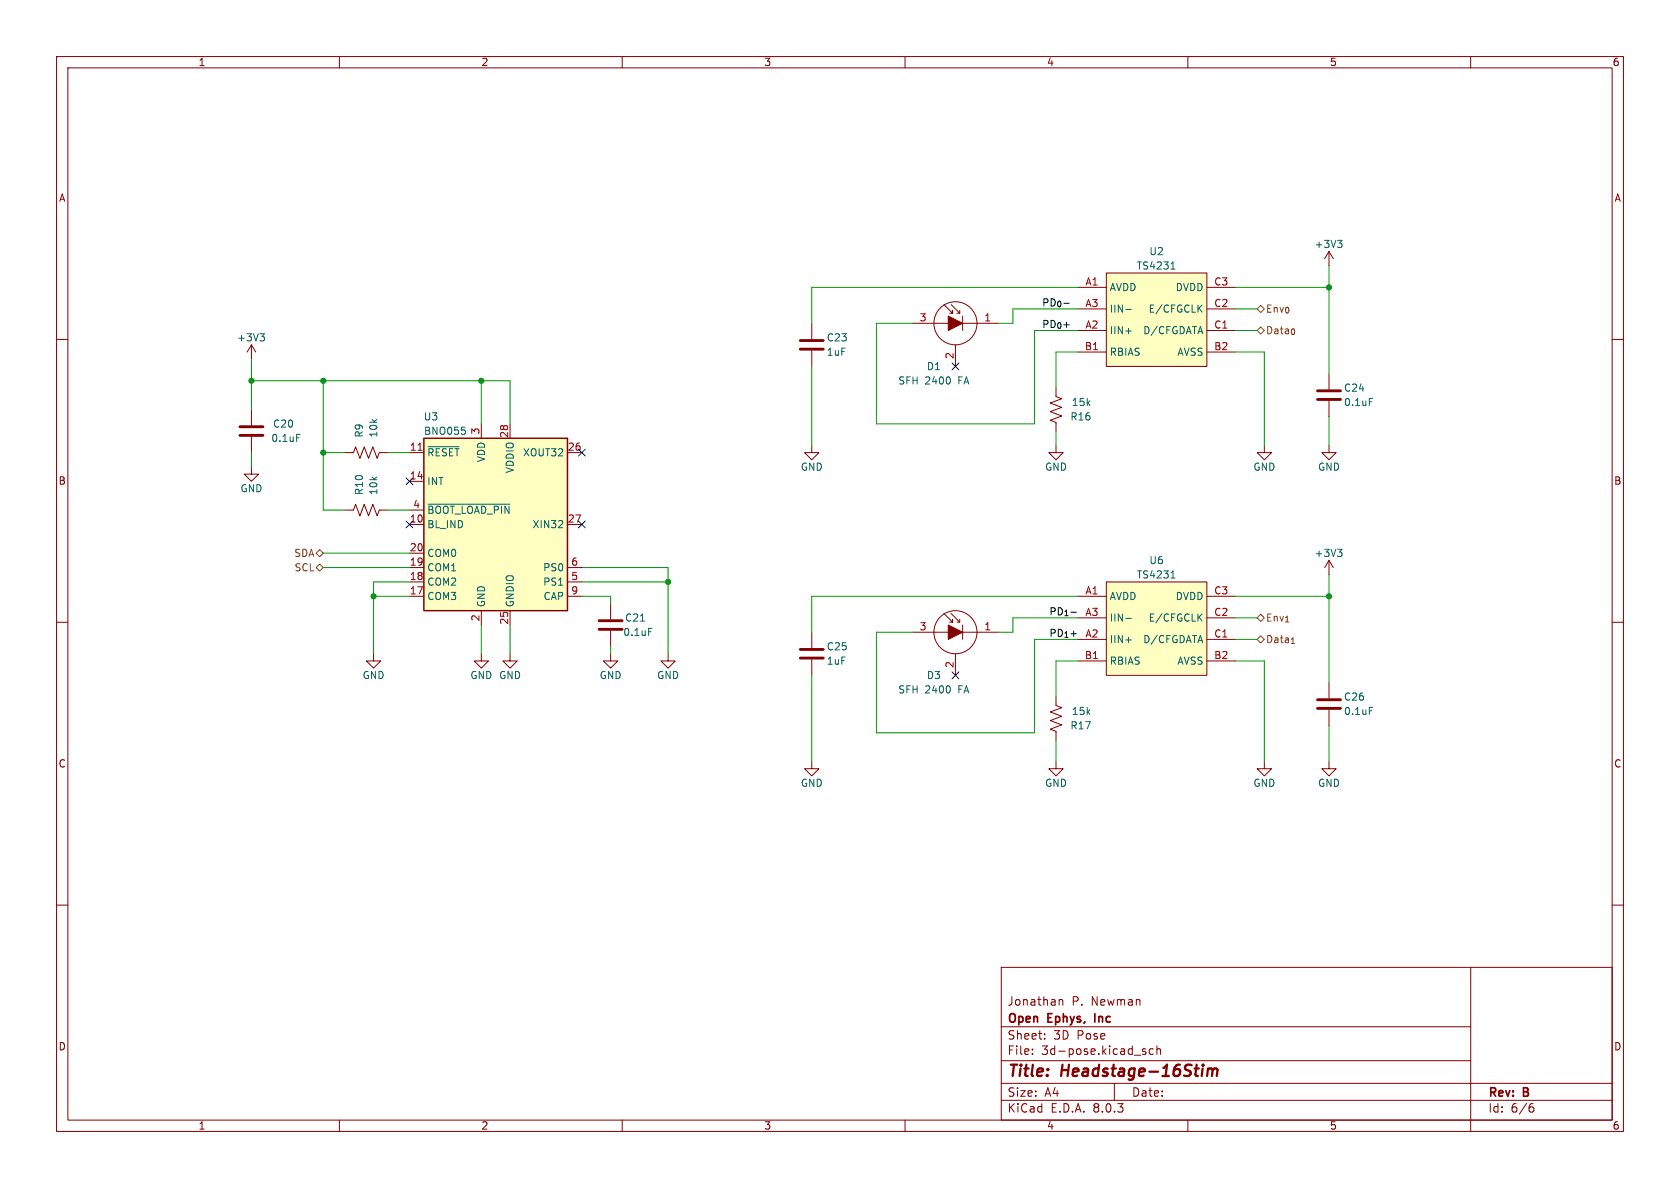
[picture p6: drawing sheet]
<svg xmlns="http://www.w3.org/2000/svg" width="297mm" height="210mm" viewBox="0 0 297 210" stroke-linecap="round" stroke-linejoin="round" font-family="sans-serif">
<g fill="none" stroke="#840000" stroke-width=".18">
<path d="M10 10h277v190h-277zM12 12h273v186h-273zM60 10v2M110 10v2M160 10v2M210 10v2M260 10v2M10 60h2M285 60h2M186.7 78.7v1.3h1.3l-1.3 1.3-1.3-1.3h1.3M223.5 78.7v1.3h1.3l-1.3 1.3-1.3-1.3h1.3M234.9 78.7v1.3h1.3l-1.3 1.3-1.2-1.3h1.2"/>
<path d="M234.9 66v2.8M234.9 70.9v2.8M10 110h2M285 110h2M10 160h2M285 160h2M177 171h108v27h-108zM187.2 176.7v1M187.2 176.8l.3-.1 .3 .1 .1 .9M260 171v29M60 198v2M110 198v2"/>
<path d="M160 198v2M177 194.5h108M177 191.5h108M177 187.5h83M177 181.5h83M182.5 186.3v.1M182.5 185.5v.1M184.7 183.6v.1M184.7 182.8v.1M197 191.5v3M202 185.8l.5 .2 .1 .2-.2 .2-.4-.1M202 185.5h.5"/>
<path d="M203.9 185.5l-.4-.1-.3 .3v.4l.1 .2h.6M204.5 185.5l.2-.1 .4 .1 .1 .9M204.5 184.9v1.5M210 198v2M270.6 195.7h.3l.3 .3-.1 .5-.5 .1M271 195.1l-.4 .1"/>
</g>
<path d="M213.5 189.1a.49 .49 0 0 1 .9 .1M213.6 188.9l-.2 1.3M214.4 189.2a.5 .5 0 0 1 .8-.2l-.1 1.2M214.4 189.2l-.1 1" fill="none" stroke="#840000" stroke-width=".4"/>
<path d="M193.6 179.2v1.5" fill="none" stroke="#840000" stroke-width=".3"/>
<path d="M232.9 69.1h4.1M232.9 70.6h4.1" fill="none" stroke="#840000" stroke-width=".51"/>
<path d="M242.1 70.4h.6" fill="none" stroke="#006464" stroke-width=".18"/>
<path d="M74.9 77.5h25.4v30.5h-25.4z" fill="#ffffc2"/>
<path d="M74.9 77.5h25.4v30.5h-25.4z" fill="none" stroke="#840000" stroke-width=".25"/>
<g fill="none" stroke="#840000" stroke-width=".18">
<path d="M234.9 44.5l.8 1.2M234.9 44.5v2.5M234.9 44.5l-.7 1.2M44.4 61l-.7 1.2M44.4 61v2.5M44.4 72.4v2.8M44.4 77.2v2.8M44.4 61l.8 1.2M85.1 74.9v2.6M90.2 74.9v2.6M44.4 82.6v1.2h1.3l-1.3 1.3-1.2-1.3h1.2M61 90.2h1.5l.4-1 .7 2 .8-2 .8 2 .7-2 .8 2 .4-1h1.5"/>
<path d="M72.4 92.7h2.5M72.4 80h2.5M72.4 85.1h2.5M72.4 97.8h2.5M72.4 90.2h2.5M100.3 92.7h2.6M100.3 80h2.6M234.9 99.1v2.5M234.9 99.1l.8 1.2M234.9 99.1l-.7 1.2M66 115.6v1.2h1.3l-1.3 1.3-1.2-1.3h1.2M72.4 105.4h2.5"/>
<path d="M72.4 102.9h2.5M72.4 100.3h2.5M85.1 108v2.5M90.2 108v2.5M100.3 105.4h2.6M100.3 102.9h2.6M100.3 100.3h2.6M107.9 115.6v1.2h1.3l-1.3 1.3-1.2-1.3h1.2M107.9 106.7v2.8M107.9 111.5v2.8M118.1 115.6v1.2h1.3l-1.3 1.3-1.3-1.3h1.3M143.5 134.6v1.3h1.3l-1.3 1.3-1.3-1.3h1.3"/>
<path d="M223.5 134.6v1.3h1.3l-1.3 1.3-1.3-1.3h1.3M234.9 134.6v1.3h1.3l-1.3 1.3-1.2-1.3h1.2M234.9 120.7v2.7M234.9 125.5v2.8"/>
</g>
<g fill="none" stroke="#006464" stroke-width=".18">
<path d="M46 59h.7l-.4 .5M46.5 59.5l.2 .2v.3l-.2 .3M236.5 42.5h.7l-.4 .5M237 43l.2 .2v.3l-.2 .3M52.4 76.8h.6M75.7 79h5.5M81.6 75.5h.6M82.2 76.1l.1 .1-.1 .5M75.7 89.1h14.5M236.5 97.1h.7l-.4 .5M237 97.6l.2 .2v.3l-.2 .3M113.2 109.8h.7"/>
<path d="M114.7 111.1h.6M242.1 125h.6"/>
</g>
<path d="M73.9 79.6h.7" fill="none" stroke="#a90000" stroke-width=".18"/>
<path d="M42.4 75.4h4.1M42.4 77h4.1M105.9 109.7h4.1M105.9 111.3h4.1M232.9 123.7h4.1M232.9 125.2h4.1" fill="none" stroke="#840000" stroke-width=".51"/>
<path d="M195.6 102.9h17.8v16.5h-17.8z" fill="#ffffc2"/>
<g fill="none" stroke="#840000" stroke-width=".18">
<path d="M85.1 115.6v1.2h1.3l-1.3 1.3-1.3-1.3h1.3M90.2 115.6v1.2h1.2l-1.2 1.3-1.3-1.3h1.3M143.5 111.8v2.8M143.5 116.6v2.8M190.5 105.4h5.1M190.5 113h5.1M190.5 109.2h5.1M190.5 116.8h5.1M195.6 102.9h17.8v16.5h-17.8zM213.4 105.4h5M213.4 113h5M213.4 109.2h5"/>
<path d="M213.4 116.8h5"/>
</g>
<path d="M199 113.1h1M199 109.3h1M207 102.2h.7M207.3 101.1l.1-.2v1.3M212 109.1l.5 .7M212.5 108.5l-.7 .8" fill="none" stroke="#006464" stroke-width=".18"/>
<path d="M141.5 116.3h4M141.5 114.8h4" fill="none" stroke="#840000" stroke-width=".51"/>
<path d="M195.6 48.3h17.8v16.5h-17.8z" fill="#ffffc2"/>
<g fill="none" stroke="#840000" stroke-width=".18">
<path d="M143.5 57.2v2.7M161.3 57.2h6.3M166.9 53.8l1.5 1.6v-.5v.5h-.5M168.1 53.8l1.6 1.6v-.5M169.2 55.4h.5M170.2 55.9v2.5M170.2 57.2h6.3M190.5 50.8h5.1M190.5 58.4h5.1M190.5 54.6h5.1M195.6 48.3h17.8v16.5h-17.8zM213.4 50.8h5"/>
<path d="M213.4 58.4h5M213.4 54.6h5M143.5 78.7v1.3h1.3l-1.3 1.3-1.3-1.3h1.3M143.5 62v2.8M168.9 61v3.8M186.7 68.6v1.5l1 .4-2 .7 2 .8-2 .8 2 .7-2 .8 1 .4v1.5M190.5 62.2h5.1M213.4 62.2h5M61 80h1.5l.4-1 .7 2 .8-2 .8 2 .7-2 .8 2 .4-1h1.5M161.3 111.8h6.3M166.9 108.5l1.5 1.5v-.5v.5h-.5M168.1 108.5l1.6 1.5v-.5"/>
<path d="M168.9 115.6v3.8M169.2 110h.5M170.2 111.8h6.3M170.2 110.5v2.5M186.7 134.6v1.3h1.3l-1.3 1.3-1.3-1.3h1.3M186.7 123.2v1.5l1 .4-2 .8 2 .7-2 .8 2 .7-2 .8 1 .4v1.5"/>
<circle cx="168.9" cy="57.1" r="3.8"/>
<circle cx="168.9" cy="111.8" r="3.8"/>
</g>
<path d="M199 58.5h1M199 54.7h1M207 47.6h.7M207.3 46.5l.1-.2v1.3M212 54.5l.5 .7M212.5 53.9l-.7 .7M167.9 66.9v.7M167.9 121.5v.8" fill="none" stroke="#006464" stroke-width=".18"/>
<g fill="#840000" stroke="#840000" stroke-width=".18">
<path d="M167.6 110.5l2.6 1.3-2.6 1.2z"/>
<path d="M167.6 55.9l2.6 1.3-2.6 1.2z"/>
</g>
<path d="M141.5 61.7h4M141.5 60.2h4" fill="none" stroke="#840000" stroke-width=".51"/>
<path d="M222.2 58.4l.7-.6 .6 .6-.6 .7zM222.9 54l.6 .6-.6 .6-.7-.6zM56.5 97.2l.6 .6-.6 .6-.6-.6zM55.9 100.3l.6-.6 .6 .6-.6 .7zM222.2 113l.7-.6 .6 .6-.6 .7zM222.2 109.2l.7-.6 .6 .6-.6 .7z" fill="none" stroke="#725600" stroke-width=".18"/>
<g fill="none" stroke="#009600" stroke-width=".18">
<path d="M161.3 57.2h-6.4v17.7h28v-16.5h7.6M190.5 50.8h-47v6.4M190.5 54.6h-11.4v2.6h-2.6M218.4 58.4h3.8M218.4 50.8h16.5M218.4 54.6h3.8M234.9 47v19M44.4 67.3h45.8v7.6M44.4 63.5v8.9M57.1 67.3v22.9h3.9M85.1 67.3v7.6M143.5 64.8v13.9"/>
<path d="M186.7 76.2v2.5M190.5 62.2h-3.8v6.4M218.4 62.2h5.1v16.5M234.9 73.7v5M44.4 80v2.6M57.1 80h3.9M57.1 97.8h15.3M68.6 80h3.8M68.6 90.2h3.8M57.1 100.3h15.3M66 105.4h6.4M72.4 102.9h-6.4v12.7"/>
<path d="M85.1 110.5v5.1M90.2 110.5v5.1M102.9 105.4h5v1.3M102.9 100.3h15.2v15.3M102.9 102.9h15.2M107.9 114.3v1.3M143.5 119.4v15.2M161.3 111.8h-6.4v17.7h28v-16.5h7.6M190.5 116.8h-3.8v6.4M190.5 105.4h-47v6.4M190.5 109.2h-11.4v2.6h-2.6M218.4 116.8h5.1v17.8"/>
<path d="M218.4 105.4h16.5M218.4 109.2h3.8M218.4 113h3.8M234.9 101.6v19.1M186.7 130.8v3.8M234.9 128.3v6.3"/>
</g>
<path d="M102.3 79.4l1.2 1.2M103.5 79.4l-1.2 1.2M168.3 64.2l1.2 1.2M169.5 64.2l-1.2 1.2M71.8 92.1l1.2 1.2M71.8 84.5l1.2 1.2M73 92.1l-1.2 1.2M73 84.5l-1.2 1.2M102.3 92.1l1.2 1.2M103.5 92.1l-1.2 1.2M168.3 118.8l1.2 1.2M169.5 118.8l-1.2 1.2" fill="none" stroke="#000084" stroke-width=".18"/>
<g fill="#009600" stroke="#009600" stroke-width=".18">
<circle cx="118.1" cy="102.9" r=".46"/>
<circle cx="66" cy="105.4" r=".46"/>
<circle cx="234.9" cy="105.4" r=".46"/>
<circle cx="234.9" cy="50.8" r=".46"/>
<circle cx="57.1" cy="80" r=".46"/>
<circle cx="57.1" cy="67.3" r=".46"/>
<circle cx="85.1" cy="67.3" r=".46"/>
<circle cx="44.4" cy="67.3" r=".46"/>
</g>
<g font-size="2.8" fill="#840000">
<text x="178" y="190.9">Title:</text>
<text x="187.7" y="190.9">Headstage-16Stim</text>
</g>
<g font-size="2.1" fill="#840000">
<text x="178" y="178">Jonathan</text>
<text x="189.4" y="178">P.</text>
<text x="193" y="178">Newman</text>
<text x="178" y="184">Sheet:</text>
<text x="178" y="181.2">Open</text>
<text x="185.3" y="181.2">Ephys,</text>
<text x="186.2" y="184">3D</text>
<text x="190.5" y="184">Pose</text>
<text x="194.2" y="181.2">Inc</text>
<text x="178" y="186.7">File:</text>
<text x="184.1" y="186.7">3d-pose.kicad_sch</text>
<text x="178" y="196.9">KiCad</text>
<text x="178" y="194.1">Size:</text>
<text x="184.7" y="194.1">A4</text>
<text x="185.7" y="196.9">E.D.A.</text>
<text x="193.3" y="196.9">8.0.3</text>
<text x="200" y="194.1">Date:</text>
<text x="263" y="194.3">Rev:</text>
<text x="263" y="196.9">Id:</text>
<text x="267.1" y="196.9">6/6</text>
<text x="269.4" y="194.3">B</text>
</g>
<g font-size="1.8" fill="#840000">
<text x="35" y="11.9">1</text>
<text x="85" y="11.9">2</text>
<text x="135" y="11.9">3</text>
<text x="185" y="11.9">4</text>
<text x="235" y="11.9">5</text>
<text x="285" y="11.9">6</text>
<text x="10.3" y="35.9">A</text>
<text x="285.3" y="35.9">A</text>
<text x="10.3" y="85.9">B</text>
<text x="285.3" y="85.9">B</text>
<text x="10.3" y="135.9">C</text>
<text x="285.3" y="135.9">C</text>
<text x="10.3" y="185.9">D</text>
<text x="285.3" y="185.9">D</text>
<text x="35" y="199.9">1</text>
<text x="85" y="199.9">2</text>
<text x="135" y="199.9">3</text>
<text x="185" y="199.9">4</text>
<text x="235" y="199.9">5</text>
<text x="285" y="199.9">6</text>
</g>
<g font-size="1.8" fill="#006464">
<text x="200.9" y="47.9">TS4231</text>
<text x="203.1" y="45.3">U2</text>
<text x="232.3" y="44">+3V3</text>
<text x="196.1" y="51.7">AVDD</text>
<text x="207.8" y="51.7">DVDD</text>
<text x="196.1" y="59.3">IIN+</text>
<text x="196.1" y="55.5">IIN-</text>
<text x="202" y="59.3">D/CFGDATA</text>
<text x="203" y="55.5">E/CFGCLK</text>
<text x="41.8" y="60.6">+3V3</text>
<text x="146.1" y="63.1">1uF</text>
<text x="146.1" y="60.6">C23</text>
<text x="163.8" y="65.6">D1</text>
<text x="196.1" y="63.1">RBIAS</text>
<text x="208.1" y="63.1">AVSS</text>
<text x="158.7" y="68.2">SFH</text>
<text x="163.5" y="68.2">2400</text>
<text x="169.5" y="68.2">FA</text>
<text x="189.4" y="72">15k</text>
<text x="237.5" y="69.4">C24</text>
<text x="237.5" y="72">0.1uF</text>
<text x="48.2" y="75.8">C20</text>
<text x="64.4" y="77.5" transform="rotate(-90 64.4 77.5)">R9</text>
<text x="66.9" y="77.5" transform="rotate(-90 66.9 77.5)">10k</text>
<text x="74.8" y="74.5">U3</text>
<text x="74.9" y="77.1">BNO055</text>
<text x="189.1" y="74.5">R16</text>
<text x="47.9" y="78.3">0.1uF</text>
<text x="75.4" y="80.9">~{RESET}</text>
<text x="86" y="81.8" transform="rotate(-90 86 81.8)">VDD</text>
<text x="91" y="83.7" transform="rotate(-90 91 83.7)">VDDIO</text>
<text x="92.4" y="80.9">XOUT32</text>
<text x="141.5" y="83.4">GND</text>
<text x="184.7" y="83.4">GND</text>
<text x="221.5" y="83.4">GND</text>
<text x="232.9" y="83.4">GND</text>
<text x="42.4" y="87.2">GND</text>
<text x="64.4" y="87.6" transform="rotate(-90 64.4 87.6)">R10</text>
<text x="66.9" y="87.6" transform="rotate(-90 66.9 87.6)">10k</text>
<text x="75.4" y="86">INT</text>
<text x="75.4" y="93.6">BL_IND</text>
<text x="75.4" y="91">~{BOOT_LOAD_PIN}</text>
<text x="94.1" y="93.6">XIN32</text>
<text x="75.4" y="101.2">COM1</text>
<text x="75.4" y="98.7">COM0</text>
<text x="95.9" y="101.2">PS0</text>
<text x="203.1" y="99.9">U6</text>
<text x="232.3" y="98.7">+3V3</text>
<text x="75.4" y="106.3">COM3</text>
<text x="75.4" y="103.7">COM2</text>
<text x="86" y="107.4" transform="rotate(-90 86 107.4)">GND</text>
<text x="91" y="107.4" transform="rotate(-90 91 107.4)">GNDIO</text>
<text x="95.9" y="103.7">PS1</text>
<text x="96" y="106.3">CAP</text>
<text x="196.1" y="106.3">AVDD</text>
<text x="200.9" y="102.5">TS4231</text>
<text x="207.8" y="106.3">DVDD</text>
<text x="110.1" y="112.6">0.1uF</text>
<text x="110.4" y="110.1">C21</text>
<text x="196.1" y="113.9">IIN+</text>
<text x="196.1" y="110.1">IIN-</text>
<text x="202" y="113.9">D/CFGDATA</text>
<text x="203" y="110.1">E/CFGCLK</text>
<text x="146.1" y="117.7">1uF</text>
<text x="146.1" y="115.2">C25</text>
<text x="196.1" y="117.7">RBIAS</text>
<text x="208.1" y="117.7">AVSS</text>
<text x="64" y="120.2">GND</text>
<text x="83.1" y="120.2">GND GND</text>
<text x="105.9" y="120.2">GND</text>
<text x="116.1" y="120.2">GND</text>
<text x="158.7" y="122.8">SFH</text>
<text x="163.5" y="122.8">2400</text>
<text x="163.8" y="120.2">D3</text>
<text x="169.5" y="122.8">FA</text>
<text x="237.5" y="124.1">C26</text>
<text x="189.1" y="129.1">R17</text>
<text x="189.4" y="126.6">15k</text>
<text x="237.5" y="126.6">0.1uF</text>
<text x="141.5" y="139.3">GND</text>
<text x="184.7" y="139.3">GND</text>
<text x="221.5" y="139.3">GND</text>
<text x="232.9" y="139.3">GND</text>
</g>
<g font-size="1.8" fill="#a90000">
<text x="191.8" y="50.5">A1</text>
<text x="214.6" y="50.5">C3</text>
<text x="162.5" y="56.9">3</text>
<text x="173.9" y="56.9">1</text>
<text x="191.8" y="54.4">A3</text>
<text x="214.6" y="58.2">C1</text>
<text x="214.6" y="54.4">C2</text>
<text x="168.7" y="63.6" transform="rotate(-90 168.7 63.6)">2</text>
<text x="191.7" y="62">B1</text>
<text x="214.6" y="62">B2</text>
<text x="84.8" y="76.9" transform="rotate(-90 84.8 76.9)">3</text>
<text x="89.9" y="77.5" transform="rotate(-90 89.9 77.5)">28</text>
<text x="72.3" y="79.8">11</text>
<text x="100.3" y="79.8">26</text>
<text x="72.3" y="84.8">14</text>
<text x="73" y="89.9">4</text>
<text x="72.3" y="92.5">10</text>
<text x="100.3" y="92.5">27</text>
<text x="72.3" y="100.1">19</text>
<text x="72.3" y="97.5">20</text>
<text x="100.9" y="100.1">6</text>
<text x="72.3" y="105.2">17</text>
<text x="72.3" y="102.6">18</text>
<text x="100.9" y="102.6">5</text>
<text x="100.9" y="105.2">9</text>
<text x="191.8" y="105.2">A1</text>
<text x="214.6" y="105.2">C3</text>
<text x="84.8" y="109.9" transform="rotate(-90 84.8 109.9)">2</text>
<text x="89.9" y="110.5" transform="rotate(-90 89.9 110.5)">25</text>
<text x="162.5" y="111.5">3</text>
<text x="173.9" y="111.5">1</text>
<text x="214.6" y="112.8">C1</text>
<text x="214.6" y="109">C2</text>
<text x="168.7" y="118.2" transform="rotate(-90 168.7 118.2)">2</text>
<text x="191.7" y="116.6">B1</text>
<text x="214.6" y="116.6">B2</text>
</g>
<g font-size="1.8" fill="#0f0f0f">
<text x="184.1" y="58.1">PD_{0}+ A2</text>
<text x="184.1" y="54.3">PD_{0}-</text>
<text x="185.4" y="108.9">PD_{1}-A3</text>
<text x="185.4" y="112.7">PD_{1}+A2</text>
</g>
<g font-size="1.8" fill="#725600">
<text x="223.7" y="55.5">Env_{0}</text>
<text x="223.7" y="59.3">Data_{0}</text>
<text x="51.9" y="98.7">SDA</text>
<text x="52" y="101.2">SCL</text>
<text x="223.7" y="113.9">Data_{1}</text>
<text x="223.7" y="110.1">Env_{1}</text>
</g>
</svg>
